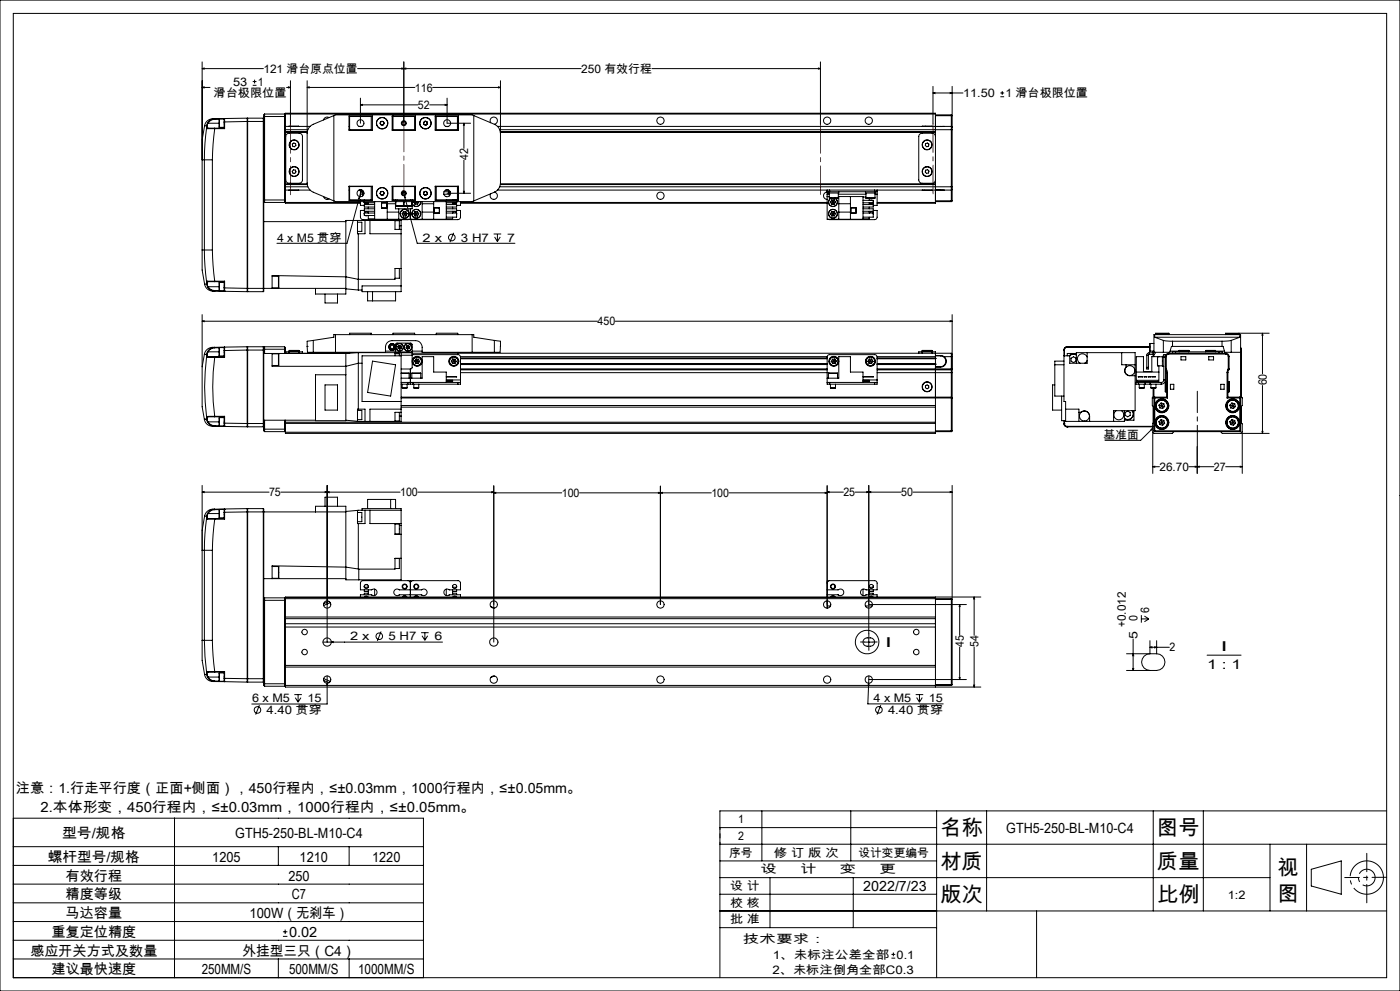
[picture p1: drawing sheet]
<svg xmlns="http://www.w3.org/2000/svg" width="420mm" height="297mm" viewBox="0 0 420 297" stroke-linecap="round" stroke-linejoin="round" font-family="sans-serif">
<g fill="none" stroke="#000" stroke-width=".3">
<path d="M0 0h420v297h-420zM4 4h412v289h-412zM60.6 18.6v56.3M121.1 18.6v18.3M246.1 18.6v18.8M60.6 20.6l.6-.2v.3zM60.6 26.2l.6-.2v.3zM60.6 20.6h18.4M60.6 26.2h2.4M61.4 37.7l-.8 4.2v6h.7M61.4 37.7l.6 .1M62 38.3l-.5 4.6-.2 5"/>
<path d="M62 38.3l.3 .3M62 37.8v.5M62.1 38.2l-.1 .1M62.1 38.2l.3 .2M62.1 37.7v.5M62.1 37.7l-.1 .1M62.3 38.6h2.1M62.3 36.9l-.3 .9M62.3 36.9h.1M62.4 38.4h2M62.4 38.4l-.1 .2M62.4 36.9l-.3 .8"/>
<path d="M62.4 36.9h3.3M64.4 35.6a2.69 2.69 0 0 0-3 2.1M64.4 38.6l-.7 9.3M64.4 38.4v.2M64.4 35.6l-1.3 .3-.8 1M64.4 35.6v.1M64.4 35.7l-1.5 .6-.5 .6M64.4 38.6h3M64.4 38.4h2.8M64.4 35.7h1.4M65.8 35.7v2.5M65.8 35.7h1.4"/>
<path d="M65.8 38.2h1.4M67.2 35.7v.8M67.2 36.5h.2M67.2 38.4l.2 .2M67.2 36.5v1.9M67.4 35.5v1M67.4 35.5l6.8-.1v1M67.4 35.5l-.2 .2M67.4 36.5v2.1M67.4 35.5l-3 .1M74.2 36.4v50M74.2 36.4l-6.8 .1"/>
<path d="M74.2 36.4h4.9M74.3 35.4v52M74.3 35.4h4.7M74.3 35.4l-.1 .2M75.8 25.6h1.1M75.8 24.4h1.1M76.4 23.9v1.1M79 35.4v52M79 35.4l.1 .2M79.1 34.9v1.5M79.1 36.4l-.1 51M79.1 34.9h6.5"/>
<path d="M79.4 34.2l-.3 .2v.5M79.4 34.2v26.5M79.4 34.2h6M85.4 34.2v26.5M85.4 34.2l.2 .2M85.6 34.2v-.3h195v.3M85.6 34.4v.5M85.6 34.2v.2M85.6 34.9v25M85.6 37.9h7.4M85.6 38.9h6.8M85.6 39.6h6.5"/>
<path d="M85.6 39.7h6.5M85.6 34.2h195M85.6 39.5h6.6M86 26.2h1.1M86.5 26l.6 .2-.6 .1zM86.6 37.9h3M87.1 24.2v13.2M92.1 26.2l.6-.2v.3zM92.1 24.2v30.6a3 3 0 0 0 1.9 2.8l6.2 2.6M92.1 26.2h32.4M98.7 35.2a1.12 1.12 0 0 0-1.7 .7M100.2 34.6l-6.2 2.6a2.94 2.94 0 0 0-1.9 2.8"/>
<path d="M100.2 34.6v25.6M100.2 34.6l.4-.2h41l.5 .2M104.7 34.8h7v4.2h-7zM104.7 37.9h.2M104.7 38.9h.2M104.9 38.9h6.8M107.3 20.6h67M107.7 37.9h.9M108.1 31.4l.6-.1v.3zM108.1 29.4v7.5M108.1 31.4h17.2M111.4 34.9v4"/>
<path d="M111.7 34.9h-6.8v4.1M114.1 36.9l.2 .5M114.3 37.4h.6M114.4 36.4l-.3 .5M114.4 36.4h.5M114.9 36.4l.3 .5M115.2 36.9l-.3 .5M117.7 34.8h6.9v4.2h-6.9zM117.7 34.9h6.9M117.7 38.9h6.9M117.9 34.9v4M118 34.8l.1 .1"/>
<path d="M120.5 20.4l.6 .2-.6 .1zM121.1 20.6l.6-.2v.3zM124.4 34.9v4M127.1 36.7l.1 .6M127.2 37.3l.5 .2M127.5 36.3l.6 .2M127.5 36.3l-.4 .4M128.1 36.5l.1 .6M128.2 37.1l-.5 .4M128.9 31.4h5.2M129.8 26.2h20.3M130.6 34.9h6.8v4.1"/>
<path d="M130.6 34.8h6.9v4.2h-6.9zM130.6 38.9h6.8M130.9 34.9v4M133.5 31.3l.6 .1-.6 .2zM133.7 37.9h.9M134.1 29.4v7.5h7.1M137.2 34.9v4M137.4 37.9h.1M137.4 38.9h.1M139.2 36.9l.1 .6h-.3zM139.2 36.9v7.6M142.1 34.6l6.2 2.6a2.94 2.94 0 0 1 1.8 2.8"/>
<path d="M142.1 34.6v25.6M147.2 36.8a1.1 1.1 0 0 1 .4-1.6 1.1 1.1 0 0 1 1.6 .6 1.1 1.1 0 0 1-.9 1.4M149.2 37.9h133M149.5 26l.6 .2-.6 .1zM149.9 38.9h135.5M150.1 39.6h130.5M150.1 39.7h130.5M150.1 39.5h130.5M150.1 24.2v31.2l-.5 1.1-.8 .8-6.7 2.9M195.6 20.6h50.5M245.5 20.4l.6 .2-.6 .1zM276.6 37.9h3"/>
<path d="M279.9 27.9l.6-.2v.3zM279.9 27.9h9M279.9 25.9v11.2M280.6 34.2v4.7M280.6 38.9v17.1M280.6 34.4h4.8M280.6 34.7h4.8M282.2 37.9h-1.6v1M282.2 37.9h1M282.2 37.9h.1M283.2 37.9h-1M283.2 37.9h2.2"/>
<path d="M285 27.7l.6 .2-.6 .1zM285.4 37.9v1M285.4 37.9l.2 .2M285.4 38.9h.2M285.4 34.4l.2 .2-.2 .1M285.4 34.4v.3M285.4 34.7v3.2M285.4 38.9v17.1M285.6 25.9v12.2M285.6 38.1v.8M285.6 38.9v17.1M300.1 29h1.1"/>
<path d="M300.1 27.9h1.1M300.7 27.3v1.1M61.3 47.9h2.4M61.3 47.9v27M63.7 47.9v27M79.1 59.9h6.5M85.6 59.9v.5M85.6 57h7.4M85.6 56h6.8M85.6 55.2h6.5M85.6 55.3h6.6M86 40.2l.5-.3h3.2a.96 .96 0 0 1 1 1v13a.96 .96 0 0 1-1 1h-3a1.02 1.02 0 0 1-1-1v-13z"/>
<path d="M86.6 57h3M87.7 43.2l.5-.3 .5 .2 .1 .5-.5 .4-.5-.2zM88 50.9l.6 .1 .2 .5-.4 .5-.5-.1-.2-.5zM97 58.9a1.12 1.12 0 0 0 1.7 .7M104.7 55.8h7v4.2h-7zM104.7 57h.2M104.7 56h.2M104.9 55.8v4.1h6.8M104.9 55.9h6.8M107.7 57h.5M107.9 58.9l-.1 .6h-.2zM107.9 58.9l-3.8 14h-21"/>
<path d="M108.1 57.5h.8M108.1 57.5v.7M108.1 57v.5M108.1 58.2v.8M108.1 59.9v.1M108.1 58.2h.7M108.2 57h.4M108.4 56.9l-.5 2M108.6 57.5v.4h.6M108.8 57.9v.8M108.9 57.5h.2M108.9 57.2v.3"/>
<path d="M109.3 59.9v.1M111.4 55.9v4M114.1 58l.3 .4M114.3 57.4l-.2 .6M114.4 58.4h.5M114.9 57.4l.3 .5M114.9 57.4h-.6M115.2 57.9l-.3 .5M117.7 55.8h6.9v4.2h-6.9zM117.7 59.9h6.9M117.7 55.9h6.9M117.9 55.9v4"/>
<path d="M118.1 59.9l-.1 .1M118.6 59.9v.1M119.1 59.9v.1M120.6 57.9h1M120.9 57.2l4.3 15.7h29.3M120.9 57.5h.5M121.3 58.6l.3 .6-.2 .1zM123.1 59.9v.1M123.6 59.9h.2M124.4 55.9v4M127.1 58.1l.4 .4M127.2 57.5l-.1 .6"/>
<path d="M127.8 57.4l.4 .4M127.8 57.4l-.6 .1M128 58.3l-.5 .2M128.2 57.8l-.2 .5M130.6 55.8h6.9v4.2h-6.9zM130.6 55.9h6.8M130.9 55.9v4M133.1 58.2h1.7M133.2 57.5h1.9M133.7 57h.9M133.8 58.9h.1M133.9 59.9v.1"/>
<path d="M134.1 57.9h7.1M134.6 57.5v.4h.6M134.8 57.9v.8M135.8 59.9v.1M137.2 55.9v4M137.4 57.9h.1M137.4 57.5h.1M137.4 55.8v4.1h-6.8M137.4 57h.1M137.4 56h.1M137.4 59.3h.1M137.5 59.3l-.1 .1"/>
<path d="M137.5 57.9v1.4M137.5 58.2h.1M139 57.3h.3l-.1 .6zM139.2 48v9.9M148.3 57.6a1.11 1.11 0 0 1 .9 1.4 1.11 1.11 0 0 1-1.5 .7 1.11 1.11 0 0 1-.5-1.6M149.2 57h98.9M149.9 56h135.5M150.1 55.2h130.5M150.1 55.3h130.5M248.1 57.5h.8M248.1 57h.8M248.1 57.5v.7"/>
<path d="M248.1 57.6a1.09 1.09 0 0 0-1 1.1 1.09 1.09 0 0 0 1 1.1M248.1 57v.5M248.1 58.2v7.5h10.8v-6.8h-7.4M248.1 58.9h.7M248.1 58.2h.7M248.6 57.5v.4h3v-.4M248.8 59.3h2.7M248.8 57.9v1.4M248.9 57v.5M248.9 57.5h13.5M248.9 57h13.5M249.3 59.4a1.35 1.35 0 0 0-.5 2 1.35 1.35 0 0 0 2.1 0 1.35 1.35 0 0 0-.4-2"/>
<path d="M249.4 59.4a1.31 1.31 0 0 0-.5 2 1.31 1.31 0 0 0 2 0 1.31 1.31 0 0 0-.5-2M249.5 59.9l-.4 .7M249.5 59.9l.4 .7M250.3 59.9h-.8M250.3 59.9l.3 .7M250.3 59.9l-.4 .7M251.5 57.9v1.4M251.5 58.2h8.3M251.6 58.9v6.8M255.1 58.9v6.8M258.9 59.1h.9M259.6 57.5v.4h3v-.4"/>
<path d="M259.8 59.3v.1M259.8 59.3h2.7M259.8 57.9v1.4M259.8 59.4h.1M260.8 59.4v.6M262.4 57.5h.7M262.4 57h.7M262.4 57v.5M262.5 59.3l-2.7 .1M262.5 57.9v1.4M262.5 58.2h.6M263.1 57.5v.7"/>
<path d="M263.1 57v.5M263.1 58.2v3.4h-1.1M263.1 57h19.1M276.6 57h3M277.7 43.1l.5-.2 .5 .3-.1 .6-.5 .2-.5-.4zM277.7 51l.6-.1 .4 .4-.2 .6-.5 .1-.4-.5zM280.6 56v.9h1.6M280.6 40.9a.96 .96 0 0 0-1-1h-3a1.02 1.02 0 0 0-1 1v13a1.02 1.02 0 0 0 1 1h3a.96 .96 0 0 0 1-1M280.6 56v4.7M282.2 56.9l1 .1M282.2 57h1M282.2 56.9v.1"/>
<path d="M283.2 57h2.2M285.4 56h.2M285.4 56v1M285.4 57v3.2M285.6 56v.7M285.6 56.7l-.2 .3M285.6 56.7v3.5M60.6 74.9v6l.8 4.3M60.6 74.9h.7M61.3 74.9l.2 4.9 .5 4.8M61.3 74.9h2.4M63.7 74.9l.7 9.4"/>
<path d="M79.1 66.4h24.7M79.1 60.4l.3 .3M79.4 60.7h6M85.6 60.7v.2h22.5M85.6 60.4v.3M85.6 60.7h22.5M85.6 60.4l-.2 .3M100.2 60.2l.4 .2h41l.5-.2M107.2 66.6h1.3v2.8h-1.3M107.2 66.1v4h2.3v-4M107.5 70.1v16.8M108.1 60.4v1.2h1.2"/>
<path d="M109.3 60.7h.1M109.3 60.8a.61 .61 0 0 0 .6 .4 .61 .61 0 0 0 .6-.4v.5M109.3 63.1h-1.2l.1 2.3 .7 .4 13.9-.1M109.3 63.8h3.1M109.3 60.8h3.1M109.3 60.4v.3zM109.3 63.8v.8h3.1M109.3 63.9v.3M109.4 60.9h1M109.6 64.6h.6M110.5 63.3v.5a.63 .63 0 0 0-.6-.3 .63 .63 0 0 0-.6 .3M110.5 64.6v1h1.9"/>
<path d="M110.5 62.1v.5M111 66.1v4h9.3M112.4 60.4v5.3h21.5v-5.3M112.4 62.6h-3.1v.7h3.1M112.4 61.3h-3.1v.8h3.1M114.4 60.8h1.6v1.6h-1.6zM114.5 62.3h1.5M114.5 60.8h1.5M116.2 63.6h3.4M116.2 61.1h2.4M116.2 60.4v5.3M118.5 66.1h1.3v2.7"/>
<path d="M118.5 66.1v2.7h1.8M118.6 60.4v.3M118.6 61.8v.8h5v-.8M118.6 60.7v1.1M118.6 61.8h5M118.6 60.7h.1M118.7 61.6h2.3M118.7 60.4v1.2M119.6 62.6v3.1M119.8 67.7h.5M120.3 67.7v1.1M120.3 67.7v-1.6h-16.5v22h-9.1v-1.7"/>
<path d="M120.3 68.8v18.6h-11.7v-1.7h11.7M120.6 64.1h1.5M120.6 64.1l.4 .6M121 63.4h.7M121 64.7h.8M121 63.4l-.4 .7M121 63.4l.4 .7M121 60.4v1.2M121 60.7h.2M121.2 61.6h.1M121.2 60.4v1.2M121.3 61.7h1.3"/>
<path d="M121.4 64.1l-.4 .6M121.4 64.1l.4 .6M121.7 63.4l.4 .7M121.7 63.4l-.3 .7M122.1 64.1l-.3 .6M122.6 61.6h.9M123.1 62.6v3.1M123.5 61.6l-.9 .1M123.5 60.4v1.2M123.5 60.7h.1M123.6 60.4v.3M123.6 60.9a1.32 1.32 0 0 0 1.6 1 1.32 1.32 0 0 0 1-1.5 1.34 1.34 0 0 1-1 1.5 1.34 1.34 0 0 1-1.6-.8"/>
<path d="M123.6 60.7v1.1M124.1 60.6h1.5M124.1 64.1l.4 .6M124.1 64.1h1.5M124.1 60.6l.4 .6M124.2 60.4l-.1 .2M124.4 60h.2M124.5 63.4h.8M124.5 63.4l-.4 .7M124.5 64.7h.8M124.5 63.4l.4 .7M124.5 61.2h.8"/>
<path d="M124.8 60.4l.1 .2M124.9 64.1l-.4 .6M124.9 64.1l.4 .6M124.9 60.6l-.4 .6M124.9 60.6l.4 .6M125 60.4l-.1 .2M125.3 63.4l.3 .7M125.3 63.4l-.4 .7M125.6 60.4v.2M125.6 64.1l-.3 .6M125.6 60.6l-.3 .6M126.6 60.4v5.3"/>
<path d="M126.6 63.6h3.5M126.6 61.1h3.5M130.1 60.4v5.3M130.2 62.3h1.6v1.6h-1.6zM130.3 62.3h1.5v1.5h-1.5M133.9 61.3h3.1v.8h-3.1M133.9 62.6h3.1v.7h-3.1M133.9 63.8h3.1M133.9 60.8h3.1M135.8 63.3v.5a.66 .66 0 0 1 .6-.3 .66 .66 0 0 1 .6 .3M135.8 62.1v.5M135.8 65.1v.5h-1.9"/>
<path d="M135.9 60.9h1M136 60h.7M136.1 69.8l-1.1 2.8M137 60h.1M137 60.8a.64 .64 0 0 1-.6 .4 .64 .64 0 0 1-.6-.4v.5M137 60.4v.3zM137 63.9v.3M137 63.1h1.1v2.3l-.7 .4-13.9-.1M137 63.8v1.3h-3.1M137 60.7h.1M138.1 60.4v1.2h-1.1M138.1 60.9h110"/>
<path d="M138.1 60.7h110M148.1 70.1h2.3M148.4 71l.8 1.4M149.2 70.1v2.3M150.1 71l-.9 1.4M249.1 60.6l.4 .6M249.1 60.6h1.5M249.1 64.1l.5 .6M249.5 63.4l-.4 .7M249.5 63.4l.4 .7M249.9 60.6l-.4 .6M249.9 60.6l.4 .6"/>
<path d="M249.9 64.1l-.3 .6M249.9 64.1l.4 .6M250.2 63.4h-.7M250.2 63.4l.4 .6M250.2 63.4l-.3 .7M250.3 61.2h-.8M250.3 64.7h-.7M250.6 60.6l-.3 .6M250.6 64l-.3 .7M250.6 64l-1.5 .1M251.6 63.6h3.5M251.6 61.1h3.5"/>
<path d="M255.2 62.3h1.6v1.6h-1.6zM256.8 62.3h-1.5v1.5h1.5M258.9 60h3.1v.8M258.9 61.3h3.1v.8h-3.1M258.9 62.6h3.1v.7h-3.1M258.9 63.8h3.1M258.9 60.8h3.1M260.8 63.3v.5a.63 .63 0 0 1 .6-.3 .63 .63 0 0 1 .6 .3M260.8 62.1v.5M260.8 65.1v.5h-1.9M260.9 60.9h1M261.1 60h.6"/>
<path d="M262 60.8a.61 .61 0 0 1-.6 .4 .61 .61 0 0 1-.6-.4v.5M262 60.4v.3M262 63.9v.3M262 63.1h1.1v2.1l-.2 .4-.5 .2-13.9-.1M262 63.8v1.3h-3.1M262 60.7h.1M263.1 60.7h17.5M280.6 60.7v.2h-17.5M280.6 60.4h4.8M280.6 60.2h4.8M285.4 60.2h.2M285.4 60.2v.2"/>
<path d="M285.6 60.2l-.2 .2M60.6 96.3l.6-.2v.3zM60.6 94.3v15.6M60.6 96.3h118.6M61.4 85.2a2.63 2.63 0 0 0 3 2M62 84.6l.1 .1M62 84.6v.5M62 85.1h.1M62 85.1l.3 .9M62 85.1l-.6 .1M62.1 85.1l.3 .8M62.1 84.7v.4"/>
<path d="M62.3 84.3h2.1M62.3 84.3l-.3 .3M62.3 84.3l.1 .1M62.3 86a2.46 2.46 0 0 0 2.1 1.2M62.4 84.4h2M62.4 84.4l-.3 .3M62.4 85.9l-.1 .1M62.4 85.9l.5 .7 1.5 .5M62.4 85.9h3.3M64.4 84.3v.1M64.4 87.1v.1M64.4 84.3h3"/>
<path d="M64.4 84.4h2.8M64.4 87.2l3 .1M64.4 87.1h1.4M65.8 84.7v2.5M65.8 84.7h1.4M65.8 87.2h1.4M67.2 86.3h.2M67.2 86.3v.9M67.2 87.2l.2 .1M67.2 87.2h.1M67.2 84.4v1.9M67.4 86.3v1"/>
<path d="M67.4 84.3l-.2 .1M67.4 84.3v2M67.4 86.3l6.8 .1M74.2 86.4v1l-6.8-.1M74.2 86.4h29.6M74.2 87.3l.1 .1M74.3 87.4h4.7M81.6 86.3h1.9M81.6 82.8h1.9M83.5 82.8v3.5M97.5 88.1v2.7h3.7v-2.7M103.8 86.6l3.7 .3"/>
<path d="M107.5 86.9h1.1M110.3 87.4v2.8h8.4v-2.8M111.8 87.4v2.8M119.8 80.5v2.9h-1.3M120.3 80.5h-1.8v3.2h-11l-3.7-.7-22.2-.4v3.8M184.6 96.3h101M285 96.1l.6 .2-.6 .1zM285.6 94.3v16.3M371.7 99.9v.4M378.7 99.9l.2 .6h-.3zM378.7 99.9v12.1M380.8 99.9h-13.1v.4"/>
<path d="M60.6 109.9v12l.7 3.8M61.3 106.2h.1M61.3 106.2l.7 .1M61.3 106.2l-.7 3.7M62 106.8a69.6 69.6 0 0 0 0 18.3M62 106.8l.3 .3M62 106.3v.5M62.1 106.7l-.1 .1M62.1 106.7l.3 .2M62.1 106.2v.5M62.1 106.2l-.1 .1M62.3 107.1h2.1"/>
<path d="M62.3 105.3l-.3 1M62.3 105.3l.1 .1M62.4 106.9h2M62.4 106.9l-.1 .2M62.4 105.4l-.3 .8M62.4 105.4h3.3M64.4 104.1h-.3a2.62 2.62 0 0 0-2.8 2.1M64.4 107.1a65.7 65.7 0 0 0 0 17.7M64.4 106.9v.2M64.4 104.1a2.6 2.6 0 0 0-2.1 1.2M64.4 104.1v.1M64.4 104.2l-1.5 .6-.5 .6"/>
<path d="M64.4 107.1h3M64.4 106.9h2.8M65.7 105.4l.1 1.3M65.8 104.2h-1.4M65.8 104.2l-.1 1.2M65.8 104.2v2.5M65.8 104.2h1.4M65.8 106.7h1.4M67.2 106.9l.2 .2M67.2 105.1h.2M67.2 104.2v.9M67.2 105.1v1.8"/>
<path d="M67.2 104.2h.1M67.4 104v1.1M67.4 104l6.8-.1v1M67.4 104l-.2 .2M67.4 105.1v2M67.4 104l-3 .1M74.2 104.9l-6.8 .2M74.2 104.9v22M74.2 104.9h4.9M74.3 103.9v24M74.3 103.9h4.7M74.3 103.9l-.1 .2"/>
<path d="M79 103.9v24M79 103.9l.1 1M79.1 104.9v22M79.1 104.7h6.5M79.4 103.9v2M79.4 103.9h6M79.4 103.9l-.3 .3M81.6 109.5h1.9M81.6 106h1.9M81.6 105.9v3.9h22.2l3.7-.9h1.1M83.5 106v3.5M85.4 103.9v2"/>
<path d="M85.4 103.9l.2 .3v.5M85.6 104.7v1.2M86.7 105.3l.1 .1M86.7 105.1h3M86.7 105.4h-1v.5M86.7 105.3h3M86.7 105.1v.2M86.7 105.4v.5M86.7 105.4h3M89.7 105.3v.1M89.7 105.4h1v.5M89.7 105.1v.2"/>
<path d="M89.7 105.4v.5M92.1 103.8l.2 1.8h1.7M92.1 103.8h.1M94 105.6h21.6a3.4 3.4 0 0 1 .6-2.9l.7-.5 .8-.1h6.9a1.99 1.99 0 0 1 2 2v1.5h21.7M94 102l-1.9 .3v1.5M94 102l6.2-.9v-.8h41.9v.8l6.2 .9M94 102v3.6M97.5 115.4h3.7v7.5h-3.7zM100.6 100.3v5.3M104.5 105.9h-25.4M104.9 100.3v-.4h6.5v.4M104.9 105.6v.3"/>
<path d="M107.5 105.7l-3.7 .2v20.2h-9.1v-13.8h9.1M107.5 105.7h12.8v17.9M107.5 105.7v16.9M111.8 108.2l6.9 1.1-1.5 9.4-6.9-1.1zM115.6 105.2h3M117.9 100.3v-.4h6.5v.4M118.5 106h1.3v.6M118.5 105.7v.9M118.6 105.5v.2M118.6 105.5v-2.3l.4-.4 4.4 .1 .2 .4v2.2M118.6 105.5h5M119.3 103.9l.2 .6"/>
<path d="M119.3 103.9l.6 .2M119.5 104.5l.5 .1M119.8 103.5l-.5 .4M119.8 103.5l.5 .2M119.8 103.5l.2 1.1M119.9 104.1l-.4 .4M119.9 104.1l.5 .2M120.3 111.8h2.4M120.3 106.6h-11.7v13.7h11.7M120.3 105.7h3.3M120.3 110.6h2.8M120.3 103.7l.1 .6"/>
<path d="M120.3 103.7l-.4 .4M120.3 113.3h6.3v-6.4h3.5v4.6h3.8v3.1M120.3 114.6h2.1M120.3 115.1h2.1M120.3 119.3h165.1M120.3 119h165.1M120.3 106.5h3.3M120.4 104.3l-.4 .3M120.6 116.2h1.5M120.6 115.1v1.1M121.8 104.3l.5 .3M122 103.7l-.2 .6"/>
<path d="M122 103.7l.4 .4M122.1 115.1v1.1M122.4 115.1h.7M122.4 114.6h1.5M122.4 104.1l.4 .4M122.4 104.1l-.6 .2M122.4 114.6v.5M122.5 103.5l-.5 .2M122.5 103.5l.4 .4M122.5 103.5l-.2 1.1M122.7 111.9h.1M122.7 111.9v1.4"/>
<path d="M122.8 104.5l-.5 .1M122.9 103.9l-.1 .6M122.9 103.9l-.5 .2M123.1 115.1h.8M123.1 110.6v4.5M123.5 111.9h2.7M123.5 111.9v1.4M123.6 105.7v.8M123.6 106.5v3.6l-.1 .4-.4 .1M123.6 105.5v.2M123.6 106.3h14.1l.4 .7v6.9M123.6 105.9h161.8"/>
<path d="M123.6 105.2h3M123.9 114.6h13.5M123.9 115.1h13.5M123.9 114.6v.5M124.1 116.2h1.5M124.1 115.1v1.1M124.4 108.2l.3 .7M124.4 108.2l.7 .1M124.7 108.9l.7 .1M124.8 107.6l.8 .1M124.8 107.6l-.4 .6M124.8 107.6l.3 .7"/>
<path d="M125.1 108.3l-.4 .6M125.1 108.3l.3 .7M125.1 108.3h.8M125.6 107.7l.3 .6M125.6 107.7l-.5 .6M125.6 115.1v1.1M125.9 108.3l-.5 .7M126.2 111.8l-2.7 .1M126.2 111.9h.1M126.2 111.9v1.4M130.9 100.3v-.4h6.3l.2 .4M133.9 114h1.9v.3h-1.9"/>
<path d="M133.9 112.9h3.1l-3.1 .1M133.9 113.9h4.2M135.4 108.2l.3 .7M135.4 108.2l.7 .1M135.7 108.9l.8 .1M135.8 107.6l.8 .1M135.8 107.6l-.4 .6M135.8 107.6l.3 .7M136.1 108.3l-.4 .6M136.1 108.3l.4 .7M136.1 108.3h.8M136.6 107.7l.3 .6"/>
<path d="M136.6 107.7l-.5 .6M136.9 108.3l-.4 .7M137.4 114.6h.7M137.4 105.6v.3M137.4 114.6v.5M138.1 106.9h110M138.1 114.6v.5h-.7M138.1 113.9v.7M138.1 110.6h110M138.1 110.8h110M138.1 111.7h110M138.1 107.4h110"/>
<path d="M138.1 109.1h110M138.1 107.5h110M138.1 109h110M138.1 107.3h110M138.1 109.3h110M141.6 100.3v5.3M148.3 102l1.8 .3-.1 3.3h-1.7M148.3 102v3.6M248.1 114.6h.8M248.1 113.3h3.5v-6.4h3.5v4.6h3.8v3.1M248.5 111.9h2.7M248.5 111.9h.1"/>
<path d="M248.5 111.9v1.4M248.9 114.6h13.5M248.9 114.6v.5M248.9 115.1h13.5M249.1 116.2h1.5M249.1 115.1v1.1M249.4 108.3l.4 .6M249.7 107.7l-.3 .6M249.7 107.7l.4 .6M250.1 108.3h-.7M250.1 108.3l-.3 .6M250.1 108.3l.4 .6"/>
<path d="M250.5 107.6l-.8 .1M250.5 107.6l.4 .6M250.5 107.6l-.4 .7M250.5 108.9h-.7M250.6 115.1v1.1M250.9 108.2l-.4 .7M250.9 108.2l-.8 .1M251.2 111.9v1.4M258.9 114h1.9v.3h-1.9M258.9 112.9h3.1l-3.1 .1M258.9 113.9h4.2M260.4 108.3l.3 .6"/>
<path d="M260.4 108.3h.7M260.7 108.9h.8M260.8 107.6h.7M260.8 107.6l-.4 .7M260.8 107.6l.3 .7M261.1 108.3l-.4 .6M261.1 108.3l.4 .6M261.1 108.3h.8M261.5 107.6l.4 .7M261.5 107.6l-.4 .7M261.9 108.3l-.4 .6M262.4 114.6h.7"/>
<path d="M262.4 114.6v.5M263.1 113.9v-7l-.3-.5-14.1-.1-.6 .6v8.2h.8M263.1 114.6v.5h-.7M263.1 113.9v.7M263.1 106.9h17.5M263.1 110.6h22.3M263.1 110.8h22.3M263.1 111.7h22.3M263.1 107.4h17.5M263.1 109.1h17.5M263.1 107.5h17.5M263.1 109h17.5"/>
<path d="M263.1 107.3h17.5M263.1 109.3h17.5M276.6 105.3l.1 .1M276.6 105.1h3M276.6 105.4h-1v.5M276.6 105.3h3M276.6 105.1v.2M276.6 105.4v.5M276.6 105.4h3M277.6 115.6l.5-.2 .5 .2v.6l-.5 .3-.5-.3zM279.6 105.3v.1M279.6 105.4h1v.5"/>
<path d="M279.6 105.1v.2M279.6 105.4v.5M280.6 105.9v.7h1.6M280.6 109.3v1.5M280.6 110.8v.9M280.6 111.7v18.2h-195v-4M280.6 105.9v1M280.6 107.3v.1M280.6 109.1v.2M280.6 107.4h.1M280.6 109.1h.1M280.6 106.6h1.6"/>
<path d="M280.6 106.9v.4M280.6 107.4v1.7M280.6 109.9h1.6M280.6 110.1h1.6M282.2 106.6a1.62 1.62 0 0 1 1.6 1.7 1.62 1.62 0 0 1-1.6 1.6M282.2 106.6l1 .3M282.2 106.6h.1M282.2 109.9v.2M283.2 106.9a1.79 1.79 0 0 1 .6 2 1.79 1.79 0 0 1-1.6 1.2M283.2 106.9h2.2M285.4 119l.2 .2-.2 .1M285.4 119v.3"/>
<path d="M285.4 105.9v1M285.4 105.9l.2 .2v.8h-.2M285.4 110.6h.2M285.4 110.6v.2M285.4 110.8v.9M285.4 111.7h.2M285.4 106.9v3.7M285.4 111.7v7.3M285.4 119.3v9.8M285.6 110.7l-.2 .1M285.6 110.6v.1M285.6 110.7v1"/>
<path d="M285.6 111.7v17.4M316.4 115.4h-.6v7.5h2.7M316.4 109.3h2.8M318.5 118.7v7.4h1.2M319.2 104.9h.1M319.2 104.9v15.4h.5v6h17.6v-3.2M319.2 108.2h-2.8v10.5h2.8M319.3 104.9v1.7M320.2 103.9a.96 .96 0 0 0-1 1M320.2 104.1a.84 .84 0 0 0-.9 .8M320.2 103.9h24.7M320.2 104.1h24.7"/>
<path d="M320.2 103.9v.2M321.3 107.3l.8-.4 .7 .4v.9l-.7 .5-.8-.5zM322.9 106.3a1.75 1.75 0 0 0-2.2 .3M322.9 106.4h-.1a1.63 1.63 0 0 0-1.9 .2M322.9 105.9h-2.7v.7M322.9 108.9v-3.2h17.6v17.4h-6.4v3.2M326.1 108l-.7 .9M326.1 107a1.5 1.5 0 0 0-2.4-.6 1.5 1.5 0 0 0 .4 2.5M326.1 105.7v3.2h-5.2v-2.3h-1.7M336.5 105.7v3.6h4M337.8 109.3v.7a1.53 1.53 0 0 0-.3 1.7 1.53 1.53 0 0 0 1.4 .9M338.9 112.6h1.6"/>
<path d="M340.9 111.5h6.8M341 114h6.5v.3h-6.5zM341.5 112.9l1.3 .1zM341.5 114.6h-.7v.5h.7M341.5 114.6h6.9M341.5 115.1h2M341.5 114.6v.5M341.8 116.2h1.5M341.8 115.1v1.1M343.3 112.9l.7 .1zM343.3 115.1v1.1M343.5 115.1h1.5"/>
<path d="M343.5 114.6v.5M344 110.1v.5h.5v-.5M344 110.1h.5M344 106.5h.5M344 106.5v3.6M344.5 112.9l.8 .1zM344.5 106.5v3.6M344.8 106.2l-.3 .3M344.8 105.7l-.6 .2-.2 .6M344.8 105.7v.5M344.9 103l.1 2.2M344.9 103h.1"/>
<path d="M345 102.9l-.1 .1M345 102.9v2.3M345 105.2h1.2M345 102.9h1.2M345 114.6v.5M345 115.1h3.4M345.3 116.2h1.5M345.3 115.1v1.1M345.8 112.9l.8 .1zM345.9 119l-.2 .2v2.3l.5 .5M345.9 119h4.1M345.9 105.2v1.7"/>
<path d="M345.9 116.3v2.7M346.2 105.5l-.2 .2h-1.2M346.2 119.3h.2M346.2 119.3l.2-.3v.3M346.2 106.2v.7M346.2 116.3v2.7M346.2 119.3v9.8M346.4 101.1h25.6M346.4 101.1l2.6 .9M346.4 100.3v.8M346.4 119.3h3.8M346.4 119.3v9.8"/>
<path d="M346.7 105.6l-.5 .6h-1.4M346.7 100.3v-.4h4v.4M346.7 100h4M346.8 115.1v1.1M347.3 106.9v2.7M347.3 106.9h1.4M347.3 109.6h1.4M347.7 106.9h-2.2v4.5h-2.5v-4.5h-2.1v7.7M347.7 109.6v5M348.4 114.6v.5M349 102l2.8 .3M349 105.6h-2.8v-5.3h26v18.7"/>
<path d="M349 102v3.6M349.1 106.8h-.4v3h.4M349.1 113.9l-.3 .6-.4 .1M349.1 113.9h.5M349.1 107h.5M349.1 107v6.9M349.6 114.4v3M349.6 113.9a1.33 1.33 0 0 1-1.2 1.2M349.6 106.9v-.6h-.5v.7M349.6 106.9h.3M349.6 114.4h.3M349.6 117.4h.3"/>
<path d="M349.6 106.9v7M349.7 110.8l.3 .9M349.9 110.6h-.3l.1 .2M349.9 110.6v.1M349.9 106.9v3.7M349.9 114.4l.1 .1M349.9 110.7l-.2 .1M349.9 110.7l.3 1M349.9 114.4v3M350 117.4h-.1M350 119l.2 .3M350 111.7h.2"/>
<path d="M350 111.7v7.3M350.2 111.7v7.6M350.6 105.9v.2M350.6 105.9a1.02 1.02 0 0 0-1 1M350.6 106.1l-.6 .4-.1 .4M350.6 105.9h17.1M350.6 106.1h17.1M351 105.2h2.7M351.1 115.2h1v1.5h-1zM351.8 103.8h-.4l-.5 1.8h-1.9M351.8 102.3h14.8M351.8 103.8h14.8"/>
<path d="M351.8 102.3v1.5M352.7 105.4h-1v.5M352.7 105.4h13M352.7 105.4v.5M353.7 105.3l.1 .1M353.7 105.1h3M353.7 105.3h3M353.7 105.1v.2M354.3 106.9h1.4v1h-1.4zM356.7 105.3l-.1 .1M356.7 105.1v.2M361.7 105.1h3"/>
<path d="M361.7 105.3v.1M361.7 105.3h3M361.7 105.1v.2M362.6 106.9h1.5v1h-1.5zM364.7 105.3l-.1 .1M364.7 105.2h2.6M364.7 105.1v.2M365.7 105.4h1v.5M365.7 105.4v.5M366.2 115.2h1v1.5h-1zM366.6 103.8h.3l.5 1.8h2M366.6 102.3v1.5"/>
<path d="M367.7 100h4M367.7 105.9v.2M367.7 105.9a1.02 1.02 0 0 1 1 1M367.7 106.1l.6 .3 .2 .5M368.1 111.7h.3M368.1 119.3h3.8M368.1 111.7v7.6M368.4 117.4h.1M368.4 119l-.3 .3M368.4 119h4M368.4 111.7v7.3M368.4 114.4v.1"/>
<path d="M368.4 110.7l-.3 1M368.4 110.7l.3 .1M368.4 114.4v3M368.4 114.4h.3M368.4 117.4h.3M368.5 110.6l-.1 .1M368.5 110.6h.2M368.5 106.9h.2M368.5 106.9v3.7M368.7 110.8l-.3 .9M368.7 114.4v3M368.7 110.6v.2"/>
<path d="M368.7 106.9v3.7M369.4 102l-2.8 .3M369.4 105.6h2.8M369.4 102v3.6M371.9 119.3h.3M371.9 119.3v-.3l.3 .3M371.9 119.3v9.8M372 101.1l-2.6 .9M372 100.3v.8M372.2 104.1l.2 .6M372.2 104.7h.2M372.2 119.3v9.8"/>
<path d="M372.4 119l.3 .2v2.3l-.5 .5M372.4 104.7v14.3M378.7 115.5v14.4M61.3 125.7a2.71 2.71 0 0 0 3.1 2.1M61.3 125.7h.1M62 125.1l.1 .1M62 125.1v.5M62 125.6h.1M62 125.6l.3 .9M62 125.6l-.7 .1M62.1 125.6l.3 .8M62.1 125.2v.4"/>
<path d="M62.3 124.8l-.3 .3M62.3 124.8l.1 .1M62.3 126.5a2.56 2.56 0 0 0 2.1 1.3M62.4 124.9h2M62.4 124.9l-.3 .3M62.4 126.4l-.1 .1M62.4 126.4l1.2 1.1 .8 .1M62.4 126.4h3.3M64.4 124.8h-2.1M64.4 124.8v.1M64.4 127.6v.2M64.4 124.8h3"/>
<path d="M64.4 124.9h2.8M64.4 127.8h3M64.4 127.6h1.4M65.7 126.4l.1 1.3M65.8 125.2l-.1 1.2M65.8 125.2v2.5M65.8 125.2h1.4M65.8 127.7h1.4M67.2 127.7l.2 .1M67.2 126.8v.9M67.2 126.8h.2M67.2 127.7h.1"/>
<path d="M67.2 124.9v1.9M67.4 126.8v1M67.4 124.8l-.2 .1M67.4 124.8v2M67.4 126.8l6.8 .1M74.2 126.9v1l-6.8-.1M74.2 126.9h4.9M74.2 127.8l.1 .1M74.3 127.9h4.7M79.1 126.9v.9M79.1 128.6v.5l.3 .3M79.1 127.8v.8"/>
<path d="M79.1 127.8l-.1 .1M79.1 125.9h15.6M79.1 128.6h6.5M79.4 125.9v3.5M79.4 129.4h6M85.4 125.9v3.5M85.6 126.9h195M85.6 129.5h195M85.6 126.5h195M85.6 129.1l-.2 .3M103.8 125.9l3.4 .4M107.2 123h1.3v2.8h-1.3"/>
<path d="M107.2 126.3v-3.7h2.3v3.7M119.8 123.6v2.6h-1.3M119.8 124.7h.5M120.3 123.6v1.1M120.3 124.7v1.6h-13.1M120.3 122.6h-9.3v3.7M120.3 123.6h-1.8v2.7M120.3 121.5h160.3M120.3 122h160.3M280.6 129.1h4.8M280.6 129.4h4.8M285.4 129.1h.2"/>
<path d="M285.4 129.1v.3M285.6 129.1l-.2 .3M319.2 126.9a.96 .96 0 0 0 1 1M319.2 126.9h.1M319.2 126.1v.8M319.3 126.9a.84 .84 0 0 0 .9 .9M319.3 126.1v.8M319.7 122.6h4v3.7M320.2 127.9h.1M320.2 127.9h25.6M320.2 127.8h25.6M320.2 127.8v.1"/>
<path d="M323.7 123.6h.5a1.56 1.56 0 0 1 1.7-.3 1.56 1.56 0 0 1 1 1.4v1.6M334.8 123.1a1.5 1.5 0 0 0-.3 2.2 1.5 1.5 0 0 0 2.3 0 1.5 1.5 0 0 0-.4-2.2M337.6 123.6l.7-.4 .8 .4v.9l-.8 .4-.7-.4zM339.6 123.1a1.64 1.64 0 0 1-.1 2.1 1.64 1.64 0 0 1-2.2 .2M339.8 123.1a1.74 1.74 0 0 1-.3 2.2 1.74 1.74 0 0 1-2.2 .2M340.2 123.1v2.8h-2.9M345.3 128.7l.5-.3-.3 .5zM345.8 139.9l.6-.2v.3zM345.8 139.9h2M345.8 128.4l-3.6 3.6h-10.7M345.9 121.8v5M346.2 129.1l.2 .3"/>
<path d="M346.2 129.1h.2M346.2 126.5l-.4 .4v15M346.4 129.1v.3M346.4 129.1h25.5M346.4 129.4h25.5M347.7 126.4l.2 .8M347.7 126.4l.8 .2M347.7 121.4l.2 .8M347.7 121.4l1.7 .4M347.9 127.2l.9 .3M347.9 122.2l.9 .2M348.3 125.8l.8 .2"/>
<path d="M348.3 125.8l-.6 .6M348.3 125.8l.2 .8M348.3 120.8l.8 .2M348.3 120.8l-.6 .6M348.3 120.8l.2 .8M348.5 126.6l.3 .9M348.5 126.6l.9 .3M348.5 126.6l-.6 .6M348.5 121.6l.3 .8M348.5 121.6l-.6 .6M349.1 126l.3 .9M349.1 126l-.6 .6"/>
<path d="M349.1 121l.3 .8M349.1 121l-.6 .6M349.4 126.9l-.6 .6M349.4 121.8l-.6 .6M352.2 129.4l-.5 .5h-5.5l-.4-.4M356.7 139.9h7.5M358.6 139.7l.6 .2-.6 .1zM359.2 139.9l.6-.2v.3zM359.2 133.9v8M366.2 129.4l.5 .5h14.1M367.7 139.9h5M369 126.4l.2 .8"/>
<path d="M369 126.4l.8 .2M369 121.4l.2 .8M369 121.4l.8 .2M369.2 127.2l.8 .3M369.2 122.2l.8 .2M369.6 125.8l.8 .2M369.6 125.8l-.6 .6M369.6 125.8l.2 .8M369.6 120.8l-.6 .6M369.6 120.8l.8 .2M369.6 120.8l.2 .8M369.8 126.6l.8 .3"/>
<path d="M369.8 126.6l.2 .9M369.8 126.6l-.6 .6M369.8 121.6l.2 .8M369.8 121.6l.8 .2M369.8 121.6l-.6 .6M370.4 126l.2 .9M370.4 126l-.6 .6M370.4 121l.2 .8M370.4 121l-.6 .6M370.6 126.9l-.6 .6M370.6 121.8l-.6 .6M371.9 129.1v.3"/>
<path d="M371.9 129.1h.3M372.1 139.7l.6 .2-.6 .1zM372.2 129.1l-.3 .3M372.2 126.5l.5 .5v14.9M372.4 121.8v5M372.7 129.4l-.5 .5M378.6 129.3h.3l-.2 .6zM60.6 147.5l.6-.2v.3zM60.6 145.5v46.4M60.6 147.5h20.1M61.4 154.7l-.8 4.2v6h.7M61.4 154.7l.6 .1"/>
<path d="M62 155.3l-.5 4.6-.2 5M62 155.3l.3 .3M62 154.8v.5M62.1 155.2l.3 .2M62.1 155.2l-.1 .1M62.1 154.7v.5M62.1 154.7l-.1 .1M62.3 155.6h2.1M62.3 153.8l-.3 1M62.3 153.8l.1 .1M62.4 155.4h2M62.4 155.4l-.1 .2"/>
<path d="M62.4 153.9l-.3 .8M62.4 153.9h3.3M64.4 152.6a2.64 2.64 0 0 0-3 2.1M64.4 155.6l-.7 9.3M64.4 155.4v.2M64.4 152.6a2.36 2.36 0 0 0-2.1 1.2M64.4 152.6v.1M64.4 152.7l-.8 .2-1.2 1M64.4 155.6h3M64.4 155.4h2.8M65.8 152.7h-1.4M65.8 152.7v2.5"/>
<path d="M65.8 152.7h1.4M65.8 155.2h1.4M67.2 153.5h.2M67.2 155.4l.2 .2M67.2 152.7v.8M67.2 153.5v1.9M67.2 152.7h.1M67.4 152.5v1M67.4 152.5l6.8-.1v1M67.4 152.5l-.2 .2M67.4 153.5v2.1M67.4 152.5l-3 .1"/>
<path d="M74.2 153.4v50M74.2 153.4l-6.8 .1M74.2 153.4h29.6M74.3 152.4v52M74.3 152.4l-.1 .2M74.3 152.4h4.7M79 152.4v52M79 152.4l.1 27M84.2 147.5h35.8M94.7 153.4v-1.7h9.1v22.1h16.5v-13.7M97.5 151.7v-2.7h3.7v2.7M97.5 147.3l.6 .2-.6 .1z"/>
<path d="M98.1 147.5l.6-.1v.3zM98.1 145.5v46.9M107.2 153.6h1.3v2.7h-1.3M107.2 153l-3.4 .3M107.5 156.9v13.6M108.6 152.9v-.5h11.7v5.1M109.5 152.9v4h-2.3v-3.9M110.3 152.4v-2.7h8.4v2.7M111 152.9v4h9.3M117.2 149.7v2.7M118.5 157.1h1.3v3h-1.3M118.5 156.9v3.2h1.8"/>
<path d="M119.8 157.5h.5M120.3 157.5v2.6M120.3 152.9l-13.1 .1M125.3 147.5h22.8M147.5 147.4l.6 .1-.6 .2zM148.1 145.5v46.9M148.1 147.7l.6-.1v.2zM148.1 147.7h20.4M173.8 147.7h39.6M197.5 147.6l.6 .1-.6 .1zM198.1 147.7l.6-.1v.2zM198.1 145.7v35.5"/>
<path d="M218.7 147.7h29.4M247.5 147.6l.6 .1-.6 .1zM248.1 147.5l.6-.2v.3zM248.1 147.5h4.9M248.1 145.5v36.1M260 147.3l.6 .2-.6 .1zM260.6 147.5l.6-.2v.3zM260.6 145.5v44.4M270.4 147.5h-13.9M273.9 147.5h11.7M285 147.3l.6 .2-.6 .1zM285.6 145.5v59.7"/>
<path d="M61.3 164.9h2.4M61.3 164.9v27M63.7 164.9v27M79.1 179.4v.5M79.1 179.9v25M79.1 173.4h24.7M79.1 179.9h6.5M79.4 179.2v26.5M79.4 179.2h6M79.4 179.2l-.3 .2M81.6 173.3h1.9M81.6 169.8h1.9"/>
<path d="M83.5 169.8v3.5M85.4 179.2v26.5M85.4 179.2l.2 .2h199.8M85.6 179.1h195M107.5 170.5l-3.7-.5-22.2-.4v3.8M107.5 170.5l.1 .1M107.6 170.6v3.2M108.1 178.9v-.6h3.3a1.03 1.03 0 0 0 1.4-.1 1.03 1.03 0 0 0 0-1.4 1.03 1.03 0 0 0-1.4 0h-3.3l.2-2.5 .4-.3h13.8l.5 .3 .1 .5 .2-.5 .5-.3h13.7l.5 .3 .1 2.5h-3.2a1.03 1.03 0 0 0-1.4 0 1.03 1.03 0 0 0 0 1.4 1.03 1.03 0 0 0 1.4 .1h3.2v.6M109.3 175.6v.4M109.3 176.8v.5h1.2M109.3 176h1.2M109.4 178.9l.5-.3 .5 .3"/>
<path d="M109.6 175.3h.6M110.5 177.8h-1.2v.5M110.5 175.6v.4M110.5 176.8v1.5M112.4 176.6v1.9M118.5 167.4h1.3v3h-1.3M118.6 176.7l7.8 .1a1.03 1.03 0 0 1 1.5 0 1.03 1.03 0 0 1 0 1.4 1.03 1.03 0 0 1-1.5 .1h-6.6a1.01 1.01 0 0 1-1.4-.2 1.01 1.01 0 0 1 .2-1.4zM120.3 167.3h-1.8v3.3h-10.9M120.7 178.9l.7-.4 .7 .4M120.9 178.9l.5-.2 .5 .2M122.8 174.1h.7M123.1 174.1v4.8"/>
<path d="M124.2 178.9l.7-.4 .7 .4M124.4 178.9l.5-.2 .5 .2M133.9 176.6v1.9M135.8 175.6v.4M135.8 176.8v1.5M135.8 177.8h1.2v.5M135.8 176h1.2M135.9 178.9l.5-.3 .5 .3M137 175.6v.4M137 176.8v.5h-1.2M248.1 176.8h3.3a1.03 1.03 0 0 1 1.4 0 1.03 1.03 0 0 1 0 1.4 1.03 1.03 0 0 1-1.4 .1h-3.3M248.1 174.8l.1-.5 .5-.3h13.8l.4 .2 .2 .4v2.2h-3.2a1.03 1.03 0 0 0-1.5 0 1.03 1.03 0 0 0 0 1.4 1.03 1.03 0 0 0 1.5 .1h3.2v.6"/>
<path d="M248.1 174.1h.4M249.2 178.9l.7-.4 .6 .4M249.4 178.9l.5-.2 .5 .2M258.9 176.6v1.9M260.8 175.6v.4M260.8 176.8v1.5M260.8 177.8h1.2v.5M260.8 176h1.2M260.9 178.9l.5-.3 .5 .3M262 175.6v.4M262 176.8v.5h-1.2M280.6 178.9v27"/>
<path d="M280.6 179.7h4.8M285.4 179.4l.2 .2-.2 .1M285.4 179.4v.3M285.4 179.7v25.5M292.2 178.9l.2 .6h-.3zM292.2 178.9v11.5M294.3 178.9h-208.7v27h208.7M60.6 191.9v6l.8 4.3M60.6 191.9h.7M61.3 191.9l.2 4.8 .5 4.8M61.3 191.9h2.4M63.7 191.9l.7 9.4"/>
<path d="M85.6 187.9h195M85.6 199.9h195M85.6 199.4h195M85.6 184.9h195M85.6 185.4h195M96.9 192.4h35.9M98.7 180.2l-1.7 .7M99.1 180.6l-2 .9M99.4 192.4l.6-.1v.3zM114.3 189.3l-1.1 2.8M126.3 189.6h2.3M126.6 190.5l.9 1.4"/>
<path d="M127.5 189.6v2.3M128.3 190.5l-.8 1.4M147.2 181.8l1.1 .4M248.1 181.6v.7M248.1 181.6h1M259.3 191.6a1.95 1.95 0 0 1 3.1 .8 1.92 1.92 0 0 1-1.6 1.3 1.92 1.92 0 0 1-1.8-.8v-1zM259.4 192.4h2.5M259.6 181.6h2.1M260.6 191.2v2.5M260.6 181.2h29.3M280.6 186.9l-195 .1M287.9 181.2l.1 .6h-.2z"/>
<path d="M287.9 181.2v9.2M287.9 194v9.7M292.2 194v11.9M338 195.9h9M339.9 195.9l.2 .6h-.3zM339.9 191.5v9.4M342.4 184.4v2.2M342.4 185.5h2.3M343.3 184.6l1.4 .9M344.7 185.5l-1.4 .8M345 194l.6-.2v.4zM345 192v3.9a2.5 2.5 0 0 0-2.5 2.5 2.5 2.5 0 0 0 2.5 2.5"/>
<path d="M345 194h5.8M346.4 193.8l.6 .2-.6 .2zM347 195.9a2.5 2.5 0 0 1 2.5 2.5 2.5 2.5 0 0 1-2.5 2.5h-9M347 192v3.9M362.1 196.4h10.2M61.4 202.2a2.63 2.63 0 0 0 3 2.1M62 201.5l.1 .1M62 201.5v.6M62 202.1h.1M62 202.1l.3 .9M62 202.1l-.6 .1M62.1 202.1l.3 .8"/>
<path d="M62.1 201.6v.5M62.3 201.3l-.3 .2M62.3 201.3l.1 .1M62.3 203a2.56 2.56 0 0 0 2.1 1.3M62.4 201.4h2M62.4 201.4l-.3 .2M62.4 202.9l-.1 .1M62.4 202.9l.5 .6 1.5 .6M62.4 202.9h3.3M64.4 201.3h-2.1M64.4 201.3v.1M64.4 204.1v.2"/>
<path d="M64.4 204.1l2.8 .1M64.4 201.3h3M64.4 201.4h2.8M64.4 204.3h3M65.8 201.7v2.5zM65.8 201.7h1.4M67.2 204.1l.2 .2M67.2 203.3v.8M67.2 203.3h.2M67.2 204.1v.1M67.2 201.4v1.9M67.4 203.3v1"/>
<path d="M67.4 201.3l-.2 .1M67.4 201.3v2M67.4 203.3l6.8 .1M74.2 203.4v1l-6.8-.1M74.2 204.3l.1 .1M74.2 203.4h4.9M74.3 204.4h4.7M77.8 211.3l-1.1 2.9M79.1 204.9v.5l.3 .3M79.1 204.3l-.1 .1M79.1 204.9h6.5M79.4 205.7h6"/>
<path d="M88.3 208.2h2.3M88.6 209.1l.8 1.3M89.4 208.2v2.2M90.3 209.1l-.9 1.3M97 203.9l1.7 .7M97.1 203.4l2 .8M98.1 204.8l.2 .6h-.3zM98.1 202.6v8.4h-22.6M148.3 202.6l-1.1 .5M260.6 204.8l.1 .6-.3-.1zM260.6 204.8l-.3 6.2h22.7M260.6 203.7h29.3"/>
<path d="M260.7 202.6l-.1 2.2M264.2 211.3l-1.1 2.9M274.7 208.2h2.3M275 209.1l.8 1.3M275.8 208.2v2.2M276.7 209.1l-.9 1.3M280.6 205.2h4.8M285.4 205.2h.2M285.4 205.2v.2M285.4 205.4h-199.8l-.2 .3M285.6 205.2l-.2 .2M287.8 203.1h.2l-.1 .6z"/>
<path d="M292.1 205.3h.3l-.2 .6zM339.8 200.3h.3l-.2 .6zM4 245.2h123v47.8M4 253.7h123M4 259.4h123M52.4 245.2v47.8M83.5 253.7v5.7M104.7 253.7v5.7M216 253h200M216 248h65M216 258h65M228.6 243v15"/>
<path d="M255.2 243v15M281 243v50M296 243v30M346 243v30M361 243v30M381 253v20M392 253v20M416 243h-200v50M4 265h123M4 270.6h123M4 276.2h123M84.9 279.3h1.3"/>
<path d="M85.5 278.6v1.3M216 278h65M216 273h200M216 263h165M216 268h65M231 263v15M256 263v15M311 273v20M393.4 260.5l9-2.5v10l-9-2.5zM4 281.8h123M4 287.4h123M83.5 287.4v5.6"/>
<path d="M84.9 280.6h1.3M104.7 287.4v5.6M267.4 287.2h1.2M267.4 286h1.2M268 285.5v1.1"/>
<circle cx="108.1" cy="36.9" r="1.06"/>
<circle cx="114.6" cy="36.9" r="1.68"/>
<circle cx="114.7" cy="36.9" r="1.72"/>
<circle cx="121.1" cy="36.9" r=".75"/>
<circle cx="121.1" cy="36.9" r=".5"/>
<circle cx="127.6" cy="36.9" r="1.68"/>
<circle cx="127.6" cy="36.9" r="1.72"/>
<circle cx="134.1" cy="36.9" r="1.06"/>
<circle cx="198.2" cy="36.2" r="1.11"/>
<circle cx="248.1" cy="36.2" r="1.11"/>
<circle cx="260.6" cy="36.2" r="1.11"/>
<circle cx="88.2" cy="51.4" r="1.5"/>
<circle cx="88.2" cy="43.4" r="1.49"/>
<circle cx="88.2" cy="51.4" r="1.42"/>
<circle cx="88.3" cy="43.4" r="1.42"/>
<circle cx="108.1" cy="57.9" r="1.06"/>
<circle cx="114.6" cy="57.9" r="1.68"/>
<circle cx="114.6" cy="57.9" r="1.73"/>
<circle cx="121.1" cy="57.9" r=".75"/>
<circle cx="121.1" cy="57.9" r=".5"/>
<circle cx="127.6" cy="57.9" r="1.73"/>
<circle cx="127.6" cy="57.9" r="1.68"/>
<circle cx="134.1" cy="57.9" r="1.06"/>
<circle cx="198.1" cy="58.7" r="1.1"/>
<circle cx="278.1" cy="43.4" r="1.49"/>
<circle cx="278.1" cy="43.4" r="1.41"/>
<circle cx="278.1" cy="51.4" r="1.43"/>
<circle cx="278.1" cy="51.4" r="1.51"/>
<circle cx="121.4" cy="64.1" r="1.3"/>
<circle cx="121.4" cy="64.1" r="1.35"/>
<circle cx="124.9" cy="64.1" r="1.3"/>
<circle cx="124.9" cy="64.1" r="1.35"/>
<circle cx="135.5" cy="71.2" r=".99"/>
<circle cx="249.9" cy="64.1" r="1.36"/>
<circle cx="249.9" cy="64.1" r="1.29"/>
<circle cx="117.6" cy="104" r=".84"/>
<circle cx="117.6" cy="104" r="1"/>
<circle cx="117.6" cy="104" r=".51"/>
<circle cx="117.7" cy="104" r=".98"/>
<circle cx="119.9" cy="104.1" r="1.1"/>
<circle cx="119.9" cy="104.1" r="1.15"/>
<circle cx="122.4" cy="104.1" r="1.16"/>
<circle cx="122.4" cy="104.1" r="1.09"/>
<circle cx="125.1" cy="108.3" r="1.3"/>
<circle cx="125.2" cy="108.3" r="1.5"/>
<circle cx="136.1" cy="108.3" r="1.29"/>
<circle cx="136.2" cy="108.3" r="1.36"/>
<circle cx="136.2" cy="108.3" r="1.5"/>
<circle cx="250.1" cy="108.3" r="1.36"/>
<circle cx="250.1" cy="108.3" r="1.5"/>
<circle cx="250.1" cy="108.3" r="1.29"/>
<circle cx="261.1" cy="108.3" r="1.3"/>
<circle cx="261.1" cy="108.3" r="1.36"/>
<circle cx="261.1" cy="108.3" r="1.5"/>
<circle cx="278.1" cy="115.9" r="1.42"/>
<circle cx="278.1" cy="115.9" r="1.51"/>
<circle cx="338.9" cy="111.1" r="1.51"/>
<circle cx="325.3" cy="124.7" r="1.5"/>
<circle cx="348.5" cy="126.6" r="2.01"/>
<circle cx="348.5" cy="121.6" r="1.75"/>
<circle cx="348.6" cy="126.6" r="2.11"/>
<circle cx="348.6" cy="121.6" r="2.11"/>
<circle cx="348.6" cy="126.6" r="1.76"/>
<circle cx="348.6" cy="121.6" r="2"/>
<circle cx="348.6" cy="126.6" r="1.7"/>
<circle cx="348.6" cy="121.6" r="1.7"/>
<circle cx="369.8" cy="126.6" r="2.01"/>
<circle cx="369.8" cy="121.6" r="2"/>
<circle cx="369.8" cy="126.6" r="2.1"/>
<circle cx="369.8" cy="121.6" r="2.1"/>
<circle cx="369.8" cy="121.6" r="1.73"/>
<circle cx="369.8" cy="126.6" r="1.7"/>
<circle cx="369.8" cy="121.6" r="1.7"/>
<circle cx="369.8" cy="126.6" r="1.74"/>
<circle cx="109.9" cy="175.8" r=".63"/>
<circle cx="121.4" cy="175.8" r=".74"/>
<circle cx="121.4" cy="175.8" r=".6"/>
<circle cx="124.9" cy="175.8" r=".74"/>
<circle cx="124.9" cy="175.8" r=".59"/>
<circle cx="136.4" cy="175.8" r=".63"/>
<circle cx="249.9" cy="175.8" r=".6"/>
<circle cx="249.9" cy="175.8" r=".76"/>
<circle cx="261.4" cy="175.8" r=".62"/>
<circle cx="91.4" cy="189.4" r=".82"/>
<circle cx="91.4" cy="195.4" r=".82"/>
<circle cx="98.1" cy="192.4" r="1.25"/>
<circle cx="98.1" cy="181.2" r="1.1"/>
<circle cx="113.8" cy="190.7" r=".98"/>
<circle cx="148.1" cy="181.2" r="1.1"/>
<circle cx="148.1" cy="192.4" r="1.26"/>
<circle cx="198.1" cy="181.2" r="1.11"/>
<circle cx="248.1" cy="181.2" r="1.1"/>
<circle cx="260.1" cy="192.4" r="3.5"/>
<circle cx="260.6" cy="181.2" r="1.1"/>
<circle cx="274.9" cy="189.4" r=".82"/>
<circle cx="274.9" cy="195.4" r=".82"/>
<circle cx="77.3" cy="212.8" r="1"/>
<circle cx="98.1" cy="203.7" r="1.1"/>
<circle cx="148.1" cy="203.7" r="1.1"/>
<circle cx="198.1" cy="203.7" r="1.11"/>
<circle cx="248.1" cy="203.7" r="1.1"/>
<circle cx="260.6" cy="203.7" r="1.1"/>
<circle cx="263.7" cy="212.7" r=".99"/>
</g>
<path d="M412.4 262.3a2.5 2.5 0 0 0-4.1-1.1 2.5 2.5 0 0 0 1 4.2 2.5 2.5 0 0 0 3.2-2.9l-.1-.2" fill="none" stroke="#000" stroke-width=".3" stroke-dasharray="30.5 1.3 1.3 1.3" stroke-dashoffset="24.5" stroke-linecap="butt"/>
<path d="M414.8 261.5a5 5 0 0 0-8.3-2 5 5 0 0 0 2.2 8.3 5 5 0 0 0 6.2-6l-.1-.3" fill="none" stroke="#000" stroke-width=".3" stroke-dasharray="30.5 1.3 1.3 1.3" stroke-dashoffset="16.7" stroke-linecap="butt"/>
<path d="M359.2 117.3v16.6" fill="none" stroke="#000" stroke-width=".3" stroke-dasharray="30.5 1.3 1.3 1.3" stroke-dashoffset="24.1"/>
<path d="M259.4 192.4h-1.2M260.7 191.2v-1.3M260.7 193.7v1.2M261.9 192.4h1.3" fill="none" stroke="#000" stroke-width=".3" stroke-dasharray="30.5 1.3 1.3 1.3"/>
<path d="M410 255.7v14.9" fill="none" stroke="#000" stroke-width=".3" stroke-dasharray="30.5 1.3 1.3 1.3" stroke-dashoffset="25"/>
<path d="M403.4 263l12.6-.1" fill="none" stroke="#000" stroke-width=".3" stroke-dasharray="30.5 1.3 1.3 1.3" stroke-dashoffset="26.1"/>
<path d="M216 248v5" fill="none" stroke="#000" stroke-width=".3" stroke-dasharray="30.5 1.3 1.3 1.3" stroke-dashoffset="29.9"/>
<path d="M87.2 58.4v-21M121.2 57.9v-21M246.2 58.3v-21M279.9 58.1v-21" fill="none" stroke="#f00" stroke-width=".3" stroke-dasharray="30.5 1.3 1.3 1.3" stroke-dashoffset="21.9"/>
<g fill="#000">
<path d="M345.3 128.7l.5-.3-.3 .5z"/>
<path d="M60.6 20.6l.6-.2v.3zM120.5 20.4l.6 .2-.6 .1zM60.6 26.2l.6-.2v.3zM86.5 26l.6 .2-.6 .1z"/>
<path d="M108.1 31.4l.6-.1v.3zM133.5 31.3l.6 .1-.6 .2zM107.9 58.9l-.3 .6h.2zM121.3 58.6l.1 .7 .2-.1zM60.6 147.5l.6-.2v.3zM97.5 147.3l.6 .2-.6 .1zM99.4 192.4l.6 .2v-.3zM98.1 204.8l-.1 .6h.3zM260.6 204.8l-.2 .5 .3 .1zM98.1 147.5l.6-.1v.3zM147.5 147.4l.6 .1-.6 .2z"/>
<path d="M139.2 36.9l.1 .6h-.3zM139 57.3h.3l-.1 .6zM378.7 99.9l.2 .6h-.3zM378.6 129.3h.3l-.2 .6zM287.9 181.2l.1 .6h-.2zM287.8 203.1h.2l-.1 .6zM292.2 178.9l.2 .6h-.3zM292.1 205.3h.3l-.2 .6zM339.9 195.9l.2 .6h-.3zM339.8 200.3h.3l-.2 .6z"/>
<path d="M149.5 26l.6 .2-.6 .1zM92.1 26.2l.6-.2v.3z"/>
<path d="M285 27.7l.6 .2-.6 .1zM279.9 27.9l.6-.2v.3zM245.5 20.4l.6 .2-.6 .1zM121.1 20.6l.6-.2v.3z"/>
<path d="M60.6 96.3l.6-.2v.3zM285 96.1l.6 .2-.6 .1z"/>
<path d="M359.2 139.9l.6-.2v.3zM372.1 139.7l.6 .2-.6 .1z"/>
<path d="M358.6 139.7l.6 .2-.6 .1zM345.8 139.9l.6-.2v.3z"/>
<path d="M198.1 147.7l.6-.1v.2zM247.5 147.6l.6 .1-.6 .1z"/>
<path d="M248.1 147.5l.6-.2v.3zM260 147.3l.6 .2-.6 .1zM148.1 147.7l.6-.1v.2zM197.5 147.6l.6 .1-.6 .1z"/>
<path d="M285 147.3l.6 .2-.6 .1zM260.6 147.5l.6-.2v.3zM346.4 193.8l.6 .2-.6 .2zM345 194l.6-.2v.4z"/>
</g>
<g font-size="6.3">
<text x="282.1" y="250.3">名称</text>
<text x="347.1" y="250.3">图号</text>
<text x="282.1" y="260.3">材质</text>
<text x="347.1" y="260.3">质量</text>
<text x="383.3" y="262.1">视</text>
<text x="383.3" y="269.9">图</text>
<text x="282.1" y="270.3">版次</text>
<text x="347.1" y="270.3">比例</text>
</g>
<g font-size="4.2">
<text x="4.8" y="237.6">注意：1.行走平行度（正面+侧面），450行程内，≤±0.03mm，1000行程内，≤±0.05mm。</text>
<text x="12.2" y="243.3">2.本体形变，450行程内，≤±0.03mm，1000行程内，≤±0.05mm。</text>
<text x="18.6" y="251.3">型号/规格</text>
<text x="70.6" y="251.3">GTH5-250-BL-M10-C4</text>
<text x="301.9" y="249.5">GTH5-250-BL-M10-C4</text>
<text x="14.4" y="258.3">螺杆型号/规格</text>
<text x="19.7" y="263.9">有效行程</text>
<text x="63.7" y="258.3">1205</text>
<text x="86.5" y="263.9">250</text>
<text x="89.9" y="258.3">1210</text>
<text x="111.7" y="258.3">1220</text>
<text x="19.7" y="269.5">精度等级</text>
<text x="87.6" y="269.5">C7</text>
<text x="259" y="267">2022/7/23</text>
<text x="19.7" y="275.2">马达容量</text>
<text x="74.9" y="275.2">100W（无刹车）</text>
<text x="15.5" y="280.8">重复定位精度</text>
<text x="86.7" y="280.8">0.02</text>
<text x="9.1" y="286.4">感应开关方式及数量</text>
<text x="72.7" y="286.4">外挂型三只（C4）</text>
<text x="15.5" y="292">建议最快速度</text>
<text x="60.5" y="292">250MM/S</text>
<text x="86.7" y="292">500MM/S</text>
<text x="107.4" y="292">1000MM/S</text>
</g>
<g font-size="4.1">
<text x="265.6" y="194">I</text>
<text x="366.2" y="195.2">I</text>
<text x="362.1" y="200.4">1 : 1</text>
</g>
<g font-size="3.5">
<text x="79" y="21.8">121 滑台原点位置</text>
<text x="174.4" y="21.8">250 有效行程</text>
<text x="64.1" y="29.2">滑台极限位置</text>
<text x="69.9" y="25.7">53</text>
<text x="77.3" y="25.7">1</text>
<text x="124.5" y="27.4">116</text>
<text x="288.9" y="29.1">11.50</text>
<text x="301.7" y="29.1">1 滑台极限位置</text>
<text x="125.4" y="32.7">52</text>
<text x="140.5" y="48" transform="rotate(-90 140.5 48)">42</text>
<text x="83.1" y="72.4">4 x M5 贯穿</text>
<text x="126.8" y="72.4">2 x</text>
<text x="138.3" y="72.4">3 H7</text>
<text x="152.2" y="72.4">7</text>
<text x="179.3" y="97.5">450</text>
<text x="380" y="115.5" transform="rotate(-90 380 115.5)">60</text>
<text x="331" y="131.4">基准面</text>
<text x="347.8" y="141.1">26.70</text>
<text x="364.2" y="141.1">27</text>
<text x="80.7" y="148.7">75</text>
<text x="120" y="148.8">100</text>
<text x="168.5" y="148.9">100</text>
<text x="213.4" y="148.9">100</text>
<text x="253" y="148.7">25</text>
<text x="270.4" y="148.7">50</text>
<text x="344.8" y="183.7" transform="rotate(-90 344.8 183.7)">6</text>
<text x="105" y="191.9">2 x</text>
<text x="116.5" y="191.9">5 H7</text>
<text x="130.4" y="191.9">6</text>
<text x="337.7" y="188" transform="rotate(-90 337.7 188)">+0.012</text>
<text x="341.2" y="191.5" transform="rotate(-90 341.2 191.5)">5</text>
<text x="341.2" y="186.2" transform="rotate(-90 341.2 186.2)">0</text>
<text x="289.2" y="193.9" transform="rotate(-90 289.2 193.9)">45</text>
<text x="293.5" y="193.9" transform="rotate(-90 293.5 193.9)">54</text>
<text x="350.8" y="195.3">2</text>
<text x="75.6" y="210.5">6 x M5</text>
<text x="80" y="214">4.40 贯穿</text>
<text x="92.2" y="210.5">15</text>
<text x="262.1" y="210.5">4 x M5</text>
<text x="266.4" y="214">4.40 贯穿</text>
<text x="278.7" y="210.5">15</text>
<text x="221.4" y="246.8">1</text>
<text x="221.4" y="251.8">2</text>
<text x="218.8" y="256.8">序号</text>
<text x="232.2" y="256.8">修 订 版 次</text>
<text x="257.5" y="256.8">设计变更编号</text>
<text x="228.2" y="261.8">设</text>
<text x="240.1" y="261.8">计</text>
<text x="252" y="261.8">变</text>
<text x="263.9" y="261.8">更</text>
<text x="219.1" y="266.7">设 计</text>
<text x="368.3" y="269.3">1:2</text>
<text x="219.1" y="271.7">校 核</text>
<text x="219.1" y="276.7">批 准</text>
<text x="222.9" y="282.7">技术要求：</text>
<text x="231.8" y="287.3">1、未标注公差全部 0.1</text>
<text x="231.7" y="291.8">2、未标注倒角全部C0.3</text>
</g>
</svg>
